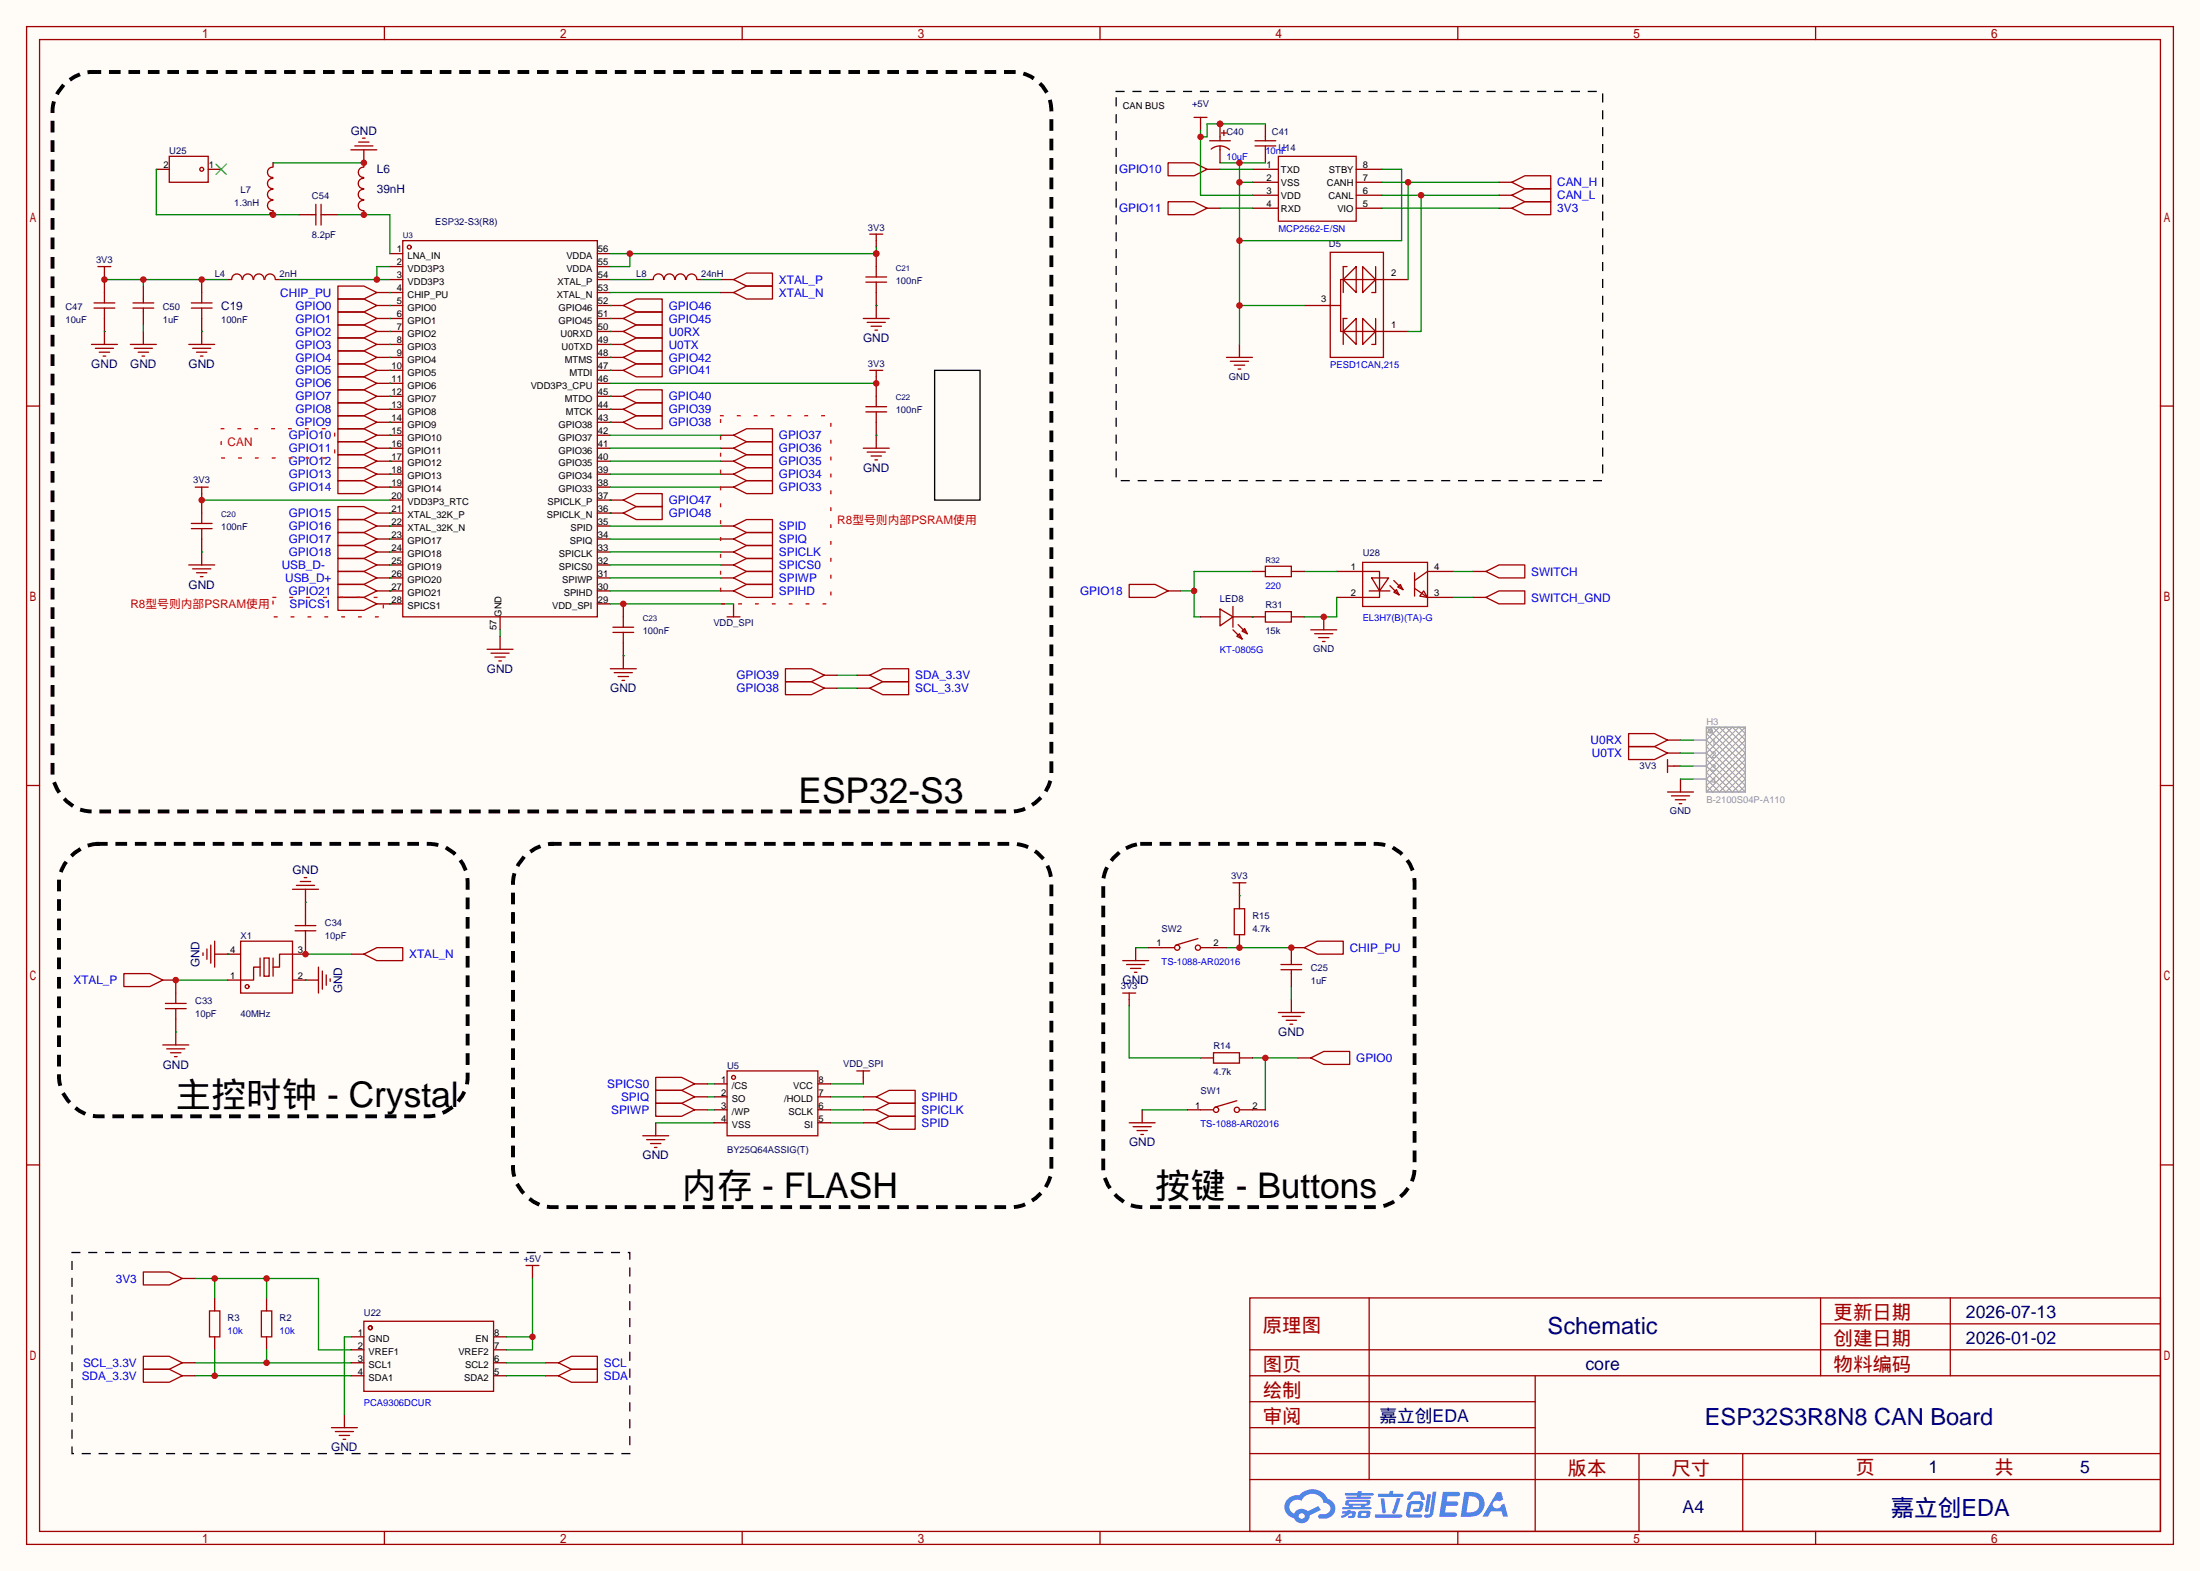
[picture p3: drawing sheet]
<svg xmlns="http://www.w3.org/2000/svg" width="431mm" height="308mm" viewBox="0 0 431 308" stroke-linecap="round" stroke-linejoin="round" font-family="sans-serif">
<path d="M0 0h430.8v307.6h-430.8z" fill="#fffcf7"/>
<g fill="none" stroke="#a10000" stroke-width=".25">
<path d="M5.2 5.2h420.4v297.2h-420.4zM7.7 7.7h415.3v292.1h-415.3zM75.3 5.2v2.5M145.3 5.2v2.5M215.4 5.2v2.5M285.5 5.2v2.5M355.5 5.2v2.5M5.2 79.5h2.5M423 79.5h2.6M5.2 153.8h2.5M423 153.8h2.6M5.2 228.1h2.5"/>
<path d="M423 228.1h2.6M244.7 254.1h178.3v45.7h-178.3zM268.1 254.1v35.6M356.5 254.1v15.3M356.5 259.2h66.5M381.9 254.1v15.3M244.7 274.4h55.9M244.7 269.4h178.3M244.7 279.5h55.9M244.7 264.3h178.3M300.6 269.4v30.4M75.3 299.8v2.6"/>
<path d="M145.3 299.8v2.6M215.4 299.8v2.6M244.7 289.7h178.3M244.7 284.6h178.3M285.5 299.8v2.6M320.9 284.6v15.2M341.2 284.6v15.2M355.5 299.8v2.6"/>
</g>
<g fill="#5487ff">
<path d="M282.5 292.1h2.7a.48 .48 0 0 1 .7 .4 .48 .48 0 0 1-.7 .5h-1.8l-.1 1h1.9a.43 .43 0 0 1 .4 .4 .43 .43 0 0 1-.5 .4h-1.9l-.2 1.3h1.6a.45 .45 0 0 1 .6 .2 .45 .45 0 0 1-.1 .6l-3.3 .1z"/>
<path d="M293.1 292.2h.9l.4 1.4-.8 .4a.82 .82 0 0 0-1.1 .1 .82 .82 0 0 0 .1 1.1 .82 .82 0 0 0 1.1 0l.3-.5 .6-.3 .7 2.5h-1l-.3-1h-2.1l-.6 1h-1z"/>
<path d="M279.5 292.6h.7l-.5 3.2a.36 .36 0 0 1-.4 .3 .36 .36 0 0 1-.3-.4z"/>
<path d="M280.6 292.1h.7l-.7 4.3a1.13 1.13 0 0 1-1.7 .5l.2-.3 .7-.1 .1-.2z"/>
<path d="M276.2 292.4l.7-.4h1a.77 .77 0 0 1 .8 .6l.3 .9-.1 .2h-.6l-.2-.9-.3-.1h-.9l-.7 1-.7-.1v-.1z"/>
<path d="M275.8 294.2l.6-.3h1.7a.66 .66 0 0 1 .6 .9l-.1 .4a.81 .81 0 0 1-1 .8h-.6a.32 .32 0 0 1-.3-.3 .32 .32 0 0 1 .3-.3h.8l.2-.9-1.6 .1-.4 1.9h2.2a.32 .32 0 0 1 .3 .4 .32 .32 0 0 1-.4 .3l-2.2-.1-.5-.3-.1-.5z"/>
<path d="M269.3 296.5h5a.33 .33 0 0 1 .3 .4 .33 .33 0 0 1-.4 .3h-4.8l-.2-.2z"/>
<path d="M273.5 293.3h.8l-.7 2a1.04 1.04 0 0 1-.7 1.1l-.3-.3z"/>
<path d="M270.4 293.4h.6l.3 2.6a.34 .34 0 0 1-.2 .3 .34 .34 0 0 1-.4-.2z"/>
<path d="M269.9 292.5h2.1l.3-.6h.5l-.1 .6h1.8a.32 .32 0 0 1 .3 .3 .32 .32 0 0 1-.3 .3h-4.5l-.2-.1z"/>
<path d="M262.9 295.9h.9l.1-.2 .6-.1-.1 .3h.9a.82 .82 0 0 1-.6 1.3h-.7v-.4l.8-.1v-.3h-.6l-.4 .4-1.1 .4-.2-.4 1-.4h-.7z"/>
<path d="M263.4 292.3h2.4l.1-.3h.7v.3h2.1l.3 .3-.3 .2h-2.2v.2h1.8l.2 .3-.2 .2h-4.6l-.1-.2v-.3h2.1v-.2h-2.2l-.2-.2z"/>
<path d="M286.7 292.1l-.7 4.9h1.7a2.47 2.47 0 0 0 2.9-1.7 2.47 2.47 0 0 0-1.5-3zM287.6 293a1.61 1.61 0 0 1 2.1 1.4 1.61 1.61 0 0 1-1.9 1.7h-.6z"/>
<path d="M263.5 293.9a.55 .55 0 0 0-.1 .7 .55 .55 0 0 0 .7 .2l.1 .3h-1.4v.4h5.5l.3-.2-.3-.2h-1.1l.2-.3a.7 .7 0 0 0 .8-.2 .7 .7 0 0 0 0-.9h-4.2zM264.2 294.1h3.3l.1 .1-.2 .2h-3.2l-.1-.1zM264.9 294.8h1.7l-.2 .3h-1.4z"/>
<path d="M266 296a1.05 1.05 0 0 0 0 1.2 2.91 2.91 0 0 0 2.2-.2 .98 .98 0 0 0 0-1.2h-1.7zM266.6 296.3l.8-.1 .2 .1v.3l-.3 .2h-.8z"/>
<path d="M252.2 293.4a2.23 2.23 0 0 0-.6 2.3 2.23 2.23 0 0 0 1.8 1.6 1.58 1.58 0 0 0 1.8 .9 1.58 1.58 0 0 0 1.2-1.5l2.2-1.1-.4-.7-2.1 1a1.65 1.65 0 0 0-2.7 .5 1.45 1.45 0 0 1-.8-2 1.45 1.45 0 0 1 2-.7l.3 .1a2.3 2.3 0 0 1 2.3-1.3 2.3 2.3 0 0 1 2 1.7 1.12 1.12 0 0 1 1.3 1.1 1.12 1.12 0 0 1-1.1 1.2h-.7a.45 .45 0 0 0-.6 .3 .45 .45 0 0 0 .4 .6 2.21 2.21 0 0 0 2.3-.6 2.21 2.21 0 0 0 .5-2.3 2.13 2.13 0 0 0-1.3-1.1 3.3 3.3 0 0 0-5.6-.6l-1.1 .1zM254.3 296.9a.6 .6 0 0 1 1.2 0 .6 .6 0 0 1-1.2 0z"/>
</g>
<g fill="none" stroke="#870000" stroke-width=".25">
<path d="M73.8 57.3h5.1M73.8 59.8h5.1M76.3 49.7h2.6M76.3 52.2h2.6M76.3 54.7h2.6M117 49.7h2.5M117 52.2h2.5M117 54.7h2.5M117 57.3h2.5M117 59.8h2.5M76.3 62.4h2.6M76.3 64.9h2.6"/>
<path d="M76.3 67.4h2.6M76.3 70h2.6M76.3 72.5h2.6M76.3 75.1h2.6M76.3 77.6h2.6M117 62.4h2.5M117 64.9h2.5M117 67.4h2.5M117 70h2.5M117 72.5h2.5M117 75.1h2.5M117 77.6h2.5"/>
<path d="M76.3 80.1h2.6M76.3 82.7h2.6M76.3 85.2h2.6M76.3 87.8h2.6M76.3 90.3h2.6M76.3 92.8h2.6M76.3 95.4h2.6M76.3 97.9h2.6M117 80.1h2.5M117 82.7h2.5M117 85.2h2.5M117 87.8h2.5"/>
<path d="M117 90.3h2.5M117 92.8h2.5M117 95.4h2.5M117 97.9h2.5M76.3 100.5h2.6M76.3 103h2.6M76.3 105.5h2.6M76.3 108.1h2.6M76.3 110.6h2.6M76.3 113.2h2.6M76.3 115.7h2.6M76.3 118.2h2.6"/>
<path d="M117 100.5h2.5M117 103h2.5M117 105.5h2.5M117 108.1h2.5M117 110.6h2.5M117 113.2h2.5M117 115.7h2.5M117 118.2h2.5M141.1 103h2.5M141.1 105.5h2.5M141.1 108.1h2.5M141.1 110.6h2.5"/>
<path d="M141.1 113.2h2.5M141.1 115.7h2.5M97.9 120.8v2.5M167.8 134.7h2.5M167.8 132.2h2.5M59.8 174.1v2.6M242.7 174.1v1.3M31.9 191.9h2.5M42 186.8h2.6M59.8 191.9h2.6M68.7 186.8h2.5M222.4 185.5v2.6"/>
<path d="M252.9 185.5h2.5M34.4 202.1v2.5M223.6 217.3v2.5M254.1 207.1h2.6M104.3 249v1.3M35.7 266.8h2.5M35.7 269.4h2.5M68.7 261.7h2.5M68.7 264.3h2.5M68.7 266.8h2.5M68.7 269.4h2.5M96.6 261.7h2.6"/>
<path d="M96.6 264.3h2.6M96.6 266.8h2.6M96.6 269.4h2.6M106.8 266.8h2.5M106.8 269.4h2.5"/>
</g>
<g fill="none" stroke="#a10000" stroke-width=".25">
<path d="M66.2 56h5l2.6 1.3-2.6 1.2h-5zM66.2 58.5h5l2.6 1.3-2.6 1.3h-5zM78.9 47.1h38.1v73.7h-38.1zM143.6 110.6l2.6-1.3h5.1v2.6h-5.1zM143.6 105.5l2.6-1.2h5.1v2.5h-5.1zM143.6 113.2l2.6-1.3h5.1v2.5h-5.1zM143.6 103l2.6-1.3h5.1v2.6h-5.1zM143.6 108.1l2.6-1.3h5.1v2.5h-5.1zM143.6 115.7l2.6-1.3h5.1v2.6h-5.1zM170.3 134.7l2.5-1.2h5.1v2.5h-5.1zM170.3 132.2l2.5-1.3h5.1v2.6h-5.1zM57.3 174.1h5.1"/>
<path d="M58 173.4h3.6M58.8 172.6h2M59.6 171.8h.5M241.4 172.8h2.6M242.7 172.8v1.3M24.3 190.6h5l2.6 1.3-2.6 1.3h-5zM39.8 186.6v.5M40.5 185.8v2M41.3 185v3.6M42 184.3v5.1M62.4 189.4v5M63.1 190.1v3.6"/>
<path d="M63.9 190.9v2M64.6 191.6v.6M71.2 186.8l2.6-1.3h5.1v2.6h-5.1zM219.8 188.1h5.1M220.6 188.8h3.6M221.4 189.6h2M222.1 190.4h.5M255.4 185.5l2.5-1.2h5.1v2.5h-5.1zM31.9 204.6h5.1M32.6 205.4h3.6M33.4 206.1h2M34.2 206.9h.5"/>
<path d="M221.1 219.8h5.1M256.7 207.1l2.5-1.2h5.1v2.5h-5.1zM221.9 220.6h3.5M222.6 221.4h2.1M223.4 222.1h.5M71.2 258.7h25.4v13.7h-25.4zM103 247.8h2.5M104.3 247.8v1.2M28.1 265.6h5l2.6 1.2-2.6 1.3h-5zM28.1 268.1h5l2.6 1.3-2.6 1.2h-5zM109.3 269.4l2.6-1.3h5.1v2.5h-5.1zM109.3 266.8l2.6-1.2h5.1v2.5h-5.1z"/>
<circle cx="80.1" cy="48.4" r=".38"/>
<circle cx="72.5" cy="260" r=".38"/>
</g>
<path d="M76.3 57.3h.1M76.3 59.8h.1M34.4 191.9h10.2M59.8 186.8h8.9M240.2 185.5h12.7M104.3 250.3v14h-5.1M99.2 269.4h7.6M99.2 266.8h7.6M99.2 261.7h5.1" fill="none" stroke="#008700" stroke-width=".25"/>
<circle cx="104.3" cy="261.7" r=".63" fill="#c00"/>
<path d="M119.5 57.3h21.6M119.5 115.7h21.6M119.5 113.2h21.6M119.5 110.6h21.6M119.5 105.5h21.6M119.5 103h21.6M119.5 108.1h21.6M119.5 118.2h24.1M97.9 123.3v1.3M38.2 266.8h30.5M52.2 264.3v2.5" fill="none" stroke="#008700" stroke-width=".25"/>
<path d="M141.1 57.3h2.5M143.6 118.2v1.3M97.9 124.6v2.5M35.7 250.3h2.5M42 254.1v2.6M52.2 254.1v2.6M42 261.7v2.6M52.2 261.7v2.6" fill="none" stroke="#870000" stroke-width=".25"/>
<path d="M143.6 57.3l2.6-1.3h5.1v2.5h-5.1zM143.6 119.5v1.3M95.4 127.1h5.1M96.1 127.9h3.6M96.9 128.7h2M97.7 129.4h.5M142.4 120.8h2.5M28.1 249h5l2.6 1.3-2.6 1.3h-5zM41 256.7h2.1v5h-2.1zM51.2 256.7h2v5h-2z" fill="none" stroke="#a10000" stroke-width=".25"/>
<circle cx="52.2" cy="266.8" r=".63" fill="#c00"/>
<path d="M141.1 54.7h2.5" fill="none" stroke="#870000" stroke-width=".25"/>
<path d="M143.6 54.7l2.6-1.2h5.1v2.5h-5.1z" fill="none" stroke="#a10000" stroke-width=".25"/>
<path d="M38.2 250.3h24.2v14h6.3M42 250.3v3.8M52.2 250.3v3.8" fill="none" stroke="#008700" stroke-width=".25"/>
<g fill="#c00">
<circle cx="52.2" cy="250.3" r=".63"/>
<circle cx="42" cy="250.3" r=".63"/>
</g>
<path d="M38.2 269.4h30.5M42 264.3v5.1" fill="none" stroke="#008700" stroke-width=".25"/>
<circle cx="42" cy="269.4" r=".63" fill="#c00"/>
<g fill="none" stroke="#870000" stroke-width=".25">
<path d="M71.2 29.3v2.6M20.4 53.5v1.2M119.5 59.8h2.5M171.6 47.1v1.3M171.6 59.8v2.6M39.5 64.9v2.5M73.8 62.4h2.5M73.8 77.6h2.5M73.8 72.5h2.5M73.8 70h2.5M73.8 64.9h2.5M73.8 67.4h2.5"/>
<path d="M73.8 75.1h2.5M119.5 62.4h2.5M119.5 77.6h2.5M119.5 72.5h2.5M119.5 70h2.5M119.5 64.9h2.5M119.5 67.4h2.5M171.6 73.8v1.3M39.5 96.6v1.3M73.8 82.7h2.5M73.8 80.1h2.5M73.8 85.2h2.5"/>
<path d="M73.8 87.8h2.5M73.8 90.3h2.5M73.8 92.8h2.5M73.8 95.4h2.5M119.5 82.7h2.5M119.5 97.9h2.5M119.5 80.1h2.5M141.1 85.2h2.5M141.1 87.8h2.5M141.1 90.3h2.5M141.1 92.8h2.5M141.1 95.4h2.5"/>
<path d="M171.6 85.2v2.6M39.5 108.1v2.5M73.8 118.2h2.5M73.8 105.5h2.5M73.8 108.1h2.5M73.8 115.7h2.5M73.8 100.5h2.5M73.8 113.2h2.5M73.8 110.6h2.5M73.8 103h2.5M119.5 100.5h2.5M122 128.4v2.5"/>
<path d="M161.4 134.7h2.6M161.4 132.2h2.6M44.6 191.9h2.5M44.6 186.8h2.5M57.3 191.9h2.5M57.3 186.8h2.5M221.1 195.7v1.3M252.9 195.7v2.5M128.4 219.8v2.6M136 212.2h2.6M136 214.8h2.6M136 217.3h2.6"/>
<path d="M169 214.8h2.6M169 217.3h2.6M169 219.8h2.6M169 210.9v1.3M67.4 277v2.5"/>
</g>
<g fill="none" stroke="#a10000" stroke-width=".25">
<path d="M68.7 29.3h5.1M69.5 28.6h3.5M70.2 27.8h2.1M71 27.1h.5M19.2 52.2h2.5M20.4 52.2v1.3M122 59.8l2.6-1.3h5.1v2.6h-5.1zM170.3 45.8h2.5M171.6 45.8v1.3M37 67.4h5M37.7 68.2h3.6M38.5 69h2"/>
<path d="M39.2 69.7h.6M66.2 71.2h5l2.6 1.3-2.6 1.3h-5zM66.2 61.1h5l2.6 1.3-2.6 1.2h-5zM66.2 63.6h5l2.6 1.3-2.6 1.3h-5zM66.2 66.2h5l2.6 1.2-2.6 1.3h-5zM66.2 68.7h5l2.6 1.3-2.6 1.2h-5zM66.2 76.3h5l2.6 1.3-2.6 1.3h-5zM66.2 78.9h5l2.6 1.2-2.6 1.3h-5zM66.2 73.8h5l2.6 1.3-2.6 1.2h-5zM122 62.4l2.6-1.3h5.1v2.5h-5.1zM122 77.6l2.6-1.3h5.1v2.6h-5.1zM122 70l2.6-1.3h5.1v2.5h-5.1z"/>
<path d="M122 72.5l2.6-1.3h5.1v2.6h-5.1zM122 64.9l2.6-1.3h5.1v2.6h-5.1zM122 67.4l2.6-1.2h5.1v2.5h-5.1zM169 62.4h5.1M169.8 63.1h3.6M170.3 72.5h2.5M170.6 63.9h2M171.3 64.6h.5M171.6 72.5v1.3M38.2 95.4h2.6M39.5 95.4v1.2M66.2 81.4h5l2.6 1.3-2.6 1.2h-5z"/>
<path d="M66.2 83.9h5l2.6 1.3-2.6 1.3h-5zM66.2 86.5h5l2.6 1.3-2.6 1.2h-5zM66.2 89h5l2.6 1.3-2.6 1.3h-5zM66.2 91.6h5l2.6 1.2-2.6 1.3h-5zM66.2 94.1h5l2.6 1.3-2.6 1.2h-5zM66.2 99.2h5l2.6 1.3-2.6 1.2h-5zM122 82.7l2.6-1.3h5.1v2.5h-5.1zM122 97.9l2.6-1.3h5.1v2.6h-5.1zM122 80.1l2.6-1.2h5.1v2.5h-5.1zM143.6 95.4l2.6-1.3h5.1v2.5h-5.1zM143.6 92.8l2.6-1.2h5.1v2.5h-5.1zM143.6 90.3l2.6-1.3h5.1v2.6h-5.1z"/>
<path d="M143.6 87.8l2.6-1.3h5.1v2.5h-5.1zM143.6 85.2l2.6-1.3h5.1v2.6h-5.1zM169 87.8h5.1M169.8 88.5h3.6M170.6 89.3h2M171.3 90h.5M37 110.6h5M37.7 111.4h3.6M38.5 112.1h2M39.2 112.9h.6M66.2 117h5l2.6 1.2-2.6 1.3h-5zM66.2 104.3h5l2.6 1.2-2.6 1.3h-5z"/>
<path d="M66.2 106.8h5l2.6 1.3-2.6 1.2h-5zM66.2 114.4h5l2.6 1.3-2.6 1.3h-5zM66.2 111.9h5l2.6 1.3-2.6 1.2h-5zM66.2 109.3h5l2.6 1.3-2.6 1.3h-5zM66.2 101.7h5l2.6 1.3-2.6 1.3h-5zM122 100.5l2.6-1.3h5.1v2.5h-5.1zM119.5 130.9h5.1M120.3 131.7h3.5M121 132.5h2.1M121.8 133.2h.5M153.8 133.5h5.1l2.5 1.2-2.5 1.3h-5.1zM153.8 130.9h5.1l2.5 1.3-2.5 1.3h-5.1z"/>
<path d="M47.1 184.3h10.2v10.1h-10.2zM50.9 189.4h-1.2v2.5h-2.6M50.9 187.6v3.5M51.7 187.6h1v3.5h-1zM53.5 187.6v3.5M57.3 186.8h-2.6v2.6h-1.2M219.8 194.4h2.6M221.1 194.4v1.3M250.3 198.2h5.1M251.1 199h3.5M251.8 199.8h2.1M128.4 210.9h5.1l2.5 1.3-2.5 1.3h-5.1z"/>
<path d="M128.4 213.5h5.1l2.5 1.3-2.5 1.2h-5.1zM128.4 216h5.1l2.5 1.3-2.5 1.3h-5.1zM167.8 209.7h2.5M169 209.7v1.2M171.6 214.8l2.5-1.3h5.1v2.5h-5.1zM171.6 217.3l2.5-1.3h5.1v2.6h-5.1zM171.6 219.8l2.5-1.2h5.1v2.5h-5.1zM252.6 200.5h.5M125.9 222.4h5M126.6 223.1h3.6M127.4 223.9h2M128.1 224.7h.6"/>
<path d="M64.9 279.5h5.1M65.7 280.3h3.5M66.4 281.1h2.1M67.2 281.8h.5"/>
<circle cx="48.4" cy="193.2" r=".38"/>
</g>
<g fill="none" stroke="#008700" stroke-width=".25">
<path d="M53.5 31.9h17.7M119.5 59.8h.1M76.3 72.5h.1M76.3 77.6h.1M76.3 64.9h.1M76.3 62.4h.1M76.3 67.4h.1M76.3 70h.1M76.3 75.1h.1M119.5 72.5h.1M119.5 70h.1M119.5 62.4h.1"/>
<path d="M119.5 77.6h.1M119.5 64.9h.1M119.5 67.4h.1M119.5 75.1h52.1M39.5 97.9h36.8M76.3 80.1h.1M76.3 82.7h.1M76.3 85.2h.1M76.3 87.8h.1M76.3 90.3h.1M76.3 92.8h.1M76.3 95.4h.1"/>
<path d="M119.5 82.7h.1M119.5 80.1h.1M119.5 97.9h.1M119.5 95.4h21.6M119.5 92.8h21.6M119.5 90.3h21.6M119.5 87.8h21.6M119.5 85.2h21.6M76.3 118.2h.1M76.3 105.5h.1M76.3 108.1h.1M76.3 115.7h.1"/>
<path d="M76.3 113.2h.1M76.3 110.6h.1M76.3 100.5h.1M76.3 103h.1M119.5 100.5h.1M44.6 186.8h.1M59.8 191.9h.1M128.4 219.8h11.4M162.7 219.8h6.3M162.7 214.8h6.3M162.7 217.3h6.3M162.7 212.2h6.3"/>
<path d="M245.2 207.1h8.9M247.8 207.1v10.2M68.7 261.7h-1.3v15.3"/>
</g>
<path d="M14.1 245.2h109.2v39.4h-109.2z" fill="none" stroke="#000" stroke-width=".25" stroke-dasharray="1.5 1.8"/>
<path d="M19.2 165.2h64.7a7.6 7.6 0 0 1 7.7 7.6v38.1a8.2 8.2 0 0 1-7.7 7.7h-64.7a8.2 8.2 0 0 1-7.6-7.7v-38.1a8.2 8.2 0 0 1 7.6-7.6M108.1 165.2h90.1a7.6 7.6 0 0 1 7.7 7.6v55.9a8.2 8.2 0 0 1-7.7 7.6h-90.1a8.2 8.2 0 0 1-7.6-7.6v-55.9a8.2 8.2 0 0 1 7.6-7.6M223.6 165.2h45.8a7.6 7.6 0 0 1 7.6 7.6v55.9a8.2 8.2 0 0 1-7.6 7.6h-45.8a8.2 8.2 0 0 1-7.6-7.6v-55.9a8.2 8.2 0 0 1 7.6-7.6" fill="none" stroke="#000" stroke-width=".76" stroke-dasharray="1.5 2.3"/>
<path d="M43.3 83.9h22.2v5.8h-22.2zM141.1 81.4h21.6v36.8h-21.6zM53.5 117h21.6v3.8h-21.6z" fill="none" stroke="#f00" stroke-width=".25" stroke-dasharray=".5 2.8"/>
<circle cx="247.8" cy="207.1" r=".63" fill="#c00"/>
<path d="M123.3 49.7v2.5h-3.8M171.6 48.4v1.3h-52.1M222.4 185.5h2.5M252.9 193.2v2.5M138.6 217.3h1.2M138.6 214.8h1.2M138.6 212.2h1.2M223.6 217.3h8.9" fill="none" stroke="#008700" stroke-width=".25"/>
<g fill="none" stroke="#a10000" stroke-width=".25">
<path d="M142.4 209.7h17.7v12.7h-17.7z"/>
<circle cx="143.6" cy="210.9" r=".38"/>
</g>
<path d="M139.8 212.2h2.6M139.8 214.8h2.6M139.8 217.3h2.6M139.8 219.8h2.6M160.1 212.2h2.6M160.1 214.8h2.6M160.1 217.3h2.6M160.1 219.8h2.6" fill="none" stroke="#870000" stroke-width=".25"/>
<g fill="#c00">
<circle cx="171.6" cy="49.7" r=".63"/>
<circle cx="123.3" cy="49.7" r=".63"/>
</g>
<path d="M37.5 59.3h4M39.5 57.3v2M37.5 60.3h4M39.5 60.3v2.1M37.5 103.5h4M37.5 102.5h4M39.5 100.5v2" fill="none" stroke="#a10000" stroke-width=".25"/>
<path d="M39.5 54.7v2.6M39.5 62.4v2.5M39.5 97.9v2.6M39.5 105.5v2.6" fill="none" stroke="#870000" stroke-width=".25"/>
<path d="M39.5 64.9h.1" fill="none" stroke="#008700" stroke-width=".25"/>
<circle cx="39.5" cy="97.9" r=".63" fill="#c00"/>
<path d="M169.5 55.2h4.1M169.5 54.2h4.1M171.6 52.2v2M39.5 103.5v2" fill="none" stroke="#a10000" stroke-width=".25"/>
<path d="M39.5 108.1h.1" fill="none" stroke="#008700" stroke-width=".25"/>
<path d="M171.6 49.7v2.5M171.6 57.3v2.5" fill="none" stroke="#870000" stroke-width=".25"/>
<circle cx="171.6" cy="49.7" r=".63" fill="#c00"/>
<path d="M171.6 55.2v2.1M169.5 79.6h4.1M171.6 77.6v2M169.5 80.6h4.1" fill="none" stroke="#a10000" stroke-width=".25"/>
<path d="M171.6 59.8h.1" fill="none" stroke="#008700" stroke-width=".25"/>
<path d="M171.6 75.1v2.5M171.6 82.7v2.5" fill="none" stroke="#870000" stroke-width=".25"/>
<circle cx="171.6" cy="75.1" r=".63" fill="#c00"/>
<path d="M171.6 80.6v2.1M120 123.8h4.1M120 122.8h4.1M122 120.8v2" fill="none" stroke="#a10000" stroke-width=".25"/>
<path d="M171.6 85.2h.1" fill="none" stroke="#008700" stroke-width=".25"/>
<path d="M122 118.2v2.6M122 125.9v2.5" fill="none" stroke="#870000" stroke-width=".25"/>
<circle cx="122" cy="118.2" r=".63" fill="#c00"/>
<path d="M122 123.8v2.1M241.7 177.9h2v5.1h-2zM237.6 206.1h5.1v2.1h-5.1z" fill="none" stroke="#a10000" stroke-width=".25"/>
<path d="M122 128.4h.1M221.1 197v10.1h14" fill="none" stroke="#008700" stroke-width=".25"/>
<path d="M242.7 175.4v2.5M242.7 183v2.5M235.1 207.1h2.5M242.7 207.1h2.5" fill="none" stroke="#870000" stroke-width=".25"/>
<circle cx="242.7" cy="185.5" r=".63" fill="#c00"/>
<path d="M242.7 175.4h.1" fill="none" stroke="#008700" stroke-width=".25"/>
<path d="M252.9 185.5v2.6M252.9 190.6v2.6" fill="none" stroke="#870000" stroke-width=".25"/>
<circle cx="252.9" cy="185.5" r=".63" fill="#c00"/>
<path d="M250.8 189.9h4.1M250.8 188.8h4.1M252.9 188.1v.7M252.9 189.9v.7" fill="none" stroke="#a10000" stroke-width=".25"/>
<path d="M34.4 191.9v2.5M34.4 199.5v2.6" fill="none" stroke="#870000" stroke-width=".25"/>
<circle cx="34.4" cy="191.9" r=".63" fill="#c00"/>
<path d="M32.4 197.5h4M32.4 196.5h4M34.4 194.4v2.1M34.4 197.5v2" fill="none" stroke="#a10000" stroke-width=".25"/>
<path d="M34.4 202.1h.1" fill="none" stroke="#008700" stroke-width=".25"/>
<path d="M59.8 184.3v2.5" fill="none" stroke="#870000" stroke-width=".25"/>
<circle cx="59.8" cy="186.8" r=".63" fill="#c00"/>
<path d="M30.6 33.1h2.5M40.8 33.1h2.5M20.4 54.7v2.6M44.6 54.7h.7M54 54.7h.7M20.4 62.4v5M59.8 176.7v2.5" fill="none" stroke="#870000" stroke-width=".25"/>
<g fill="none" stroke="#a10000" stroke-width=".25">
<path d="M33.1 30.6h7.7v5.1h-7.7zM18.4 59.3h4.1M20.4 57.3v2M45.4 54.7a1.01 1.01 0 0 1 1-1.1 1.01 1.01 0 0 1 1 1.1M47.5 54.7a1.01 1.01 0 0 1 1-1.1 1.01 1.01 0 0 1 1 1.1M49.7 54.7a1.01 1.01 0 0 1 1-1.1 1.01 1.01 0 0 1 1 1.1M51.9 54.7a1.01 1.01 0 0 1 1-1.1 1.01 1.01 0 0 1 1 1.1M17.9 67.4h5.1M18.4 60.3h4.1M18.7 68.2h3.5M19.4 69h2.1M20.2 69.7h.5"/>
<path d="M20.4 60.3v2.1M59.8 179.2v2M57.8 182.2h4M57.8 181.2h4M59.8 182.2v2.1"/>
<circle cx="39.5" cy="33.1" r=".38"/>
</g>
<path d="M20.4 54.7h24.2M28.1 54.7v1.3M20.4 64.9h.1M59.8 176.7h.1" fill="none" stroke="#008700" stroke-width=".25"/>
<path d="M42.3 32.1l2 2.1M44.3 32.1l-2 2.1" fill="none" stroke="#3c3" stroke-width=".25"/>
<g fill="#c00">
<circle cx="28.1" cy="54.7" r=".63"/>
<circle cx="20.4" cy="54.7" r=".63"/>
<circle cx="39.5" cy="54.7" r=".63"/>
</g>
<path d="M28.1 56v2.5M28.1 61.1v2.5M28.1 64.9v2.5" fill="none" stroke="#870000" stroke-width=".25"/>
<path d="M26 59.3h4.1M28.1 58.5v.8M25.5 67.4h5.1M26 60.3h4.1M26.3 68.2h3.5M27.1 69h2M27.8 69.7h.5M28.1 60.3v.8" fill="none" stroke="#a10000" stroke-width=".25"/>
<path d="M54.7 54.7h21.6M76.3 52.2h-2.5v2.5M28.1 63.6v1.3" fill="none" stroke="#008700" stroke-width=".25"/>
<circle cx="73.8" cy="54.7" r=".63" fill="#c00"/>
<path d="M17.9 14.1h180.3a7.6 7.6 0 0 1 7.7 7.6v129.6a8.2 8.2 0 0 1-7.7 7.6h-180.3a8.2 8.2 0 0 1-7.6-7.6v-129.6a8.2 8.2 0 0 1 7.6-7.6" fill="none" stroke="#000" stroke-width=".76" stroke-dasharray="1.5 2.3"/>
<path d="M71.2 31.9v.7" fill="none" stroke="#870000" stroke-width=".25"/>
<circle cx="71.2" cy="31.9" r=".63" fill="#c00"/>
<path d="M58.5 42h2.6M63.6 42h2.6M71.2 41.3v.7" fill="none" stroke="#870000" stroke-width=".25"/>
<path d="M71.2 37.1a1.01 1.01 0 0 0-1.1 1 1.01 1.01 0 0 0 1.1 1M71.2 34.9a1.01 1.01 0 0 0-1.1 1 1.01 1.01 0 0 0 1.1 1M71.2 32.7a1.01 1.01 0 0 0-1 1 1.01 1.01 0 0 0 1 1M71.2 39.2a1.01 1.01 0 0 0-1.1 1 1.01 1.01 0 0 0 1.1 1M61.1 42h.7M61.8 40v4.1M62.9 40v4.1M62.9 42h.7" fill="none" stroke="#a10000" stroke-width=".25"/>
<path d="M66.2 42h10.1v7.7" fill="none" stroke="#008700" stroke-width=".25"/>
<circle cx="71.2" cy="42" r=".63" fill="#c00"/>
<path d="M30.6 33.1v8.9h27.9" fill="none" stroke="#008700" stroke-width=".25"/>
<path d="M53.5 31.9v.7M53.5 41.3v.7" fill="none" stroke="#870000" stroke-width=".25"/>
<circle cx="53.5" cy="42" r=".63" fill="#c00"/>
<g fill="none" stroke="#a10000" stroke-width=".25">
<path d="M53.5 37.1a1.01 1.01 0 0 0-1.1 1 1.01 1.01 0 0 0 1.1 1M53.5 34.9a1.01 1.01 0 0 0-1.1 1 1.01 1.01 0 0 0 1.1 1M53.5 39.2a1.01 1.01 0 0 0-1.1 1 1.01 1.01 0 0 0 1.1 1M53.5 32.7a1.01 1.01 0 0 0-1.1 1 1.01 1.01 0 0 0 1.1 1M228.7 31.9h5.1l2.5 1.2-2.5 1.3h-5.1zM228.7 39.5h5.1l2.5 1.3-2.5 1.2h-5.1zM233.8 23h2.5M235.1 23v1.3M250.3 30.6h15.3v12.7h-15.3zM296 35.7l2.6-1.3h5.1v2.6h-5.1zM296 38.2l2.6-1.2h5.1v2.5h-5.1zM127.9 54.7a1.01 1.01 0 0 1 1-1.1 1.01 1.01 0 0 1 1 1.1"/>
<path d="M130.1 54.7a1.01 1.01 0 0 1 1-1.1 1.01 1.01 0 0 1 1 1.1M132.2 54.7a1.01 1.01 0 0 1 1-1.1 1.01 1.01 0 0 1 1 1.1M134.4 54.7a1.01 1.01 0 0 1 1-1.1 1.01 1.01 0 0 1 1 1.1M260.2 59.8h2.3M260.5 49.4h10.4v20.6h-10.4zM263 54.7l2.6-2.5v5.1zM263.8 52.2h-.8v5.1M266.8 52.2l2.6 2.5-2.6 2.6zM269.4 52.2v5.1h-.8M270.6 54.7h-8.1v10.2h8.1M296 40.8l2.6-1.3h5.1v2.5h-5.1zM240.2 70h5"/>
<path d="M240.9 70.7h3.6M241.7 71.5h2M242.4 72.3h.6M263 64.9l2.6-2.5v5zM263.8 62.4h-.8v5M266.8 62.4l2.6 2.5-2.6 2.5zM269.4 62.4v5h-.8"/>
<circle cx="53" cy="41.8" r=".13"/>
</g>
<g fill="none" stroke="#870000" stroke-width=".25">
<path d="M235.1 24.3v1.2M236.3 33.1h2.6M245.2 33.1h5.1M245.2 35.7h5.1M245.2 38.2h5.1M265.6 33.1h5M265.6 35.7h5M265.6 38.2h5M293.5 35.7h2.5M293.5 38.2h2.5M127.1 54.7h.8M136.5 54.7h.8"/>
<path d="M236.3 40.8h2.6M245.2 40.8h5.1M255.4 59.8h5.1M265.6 40.8h5M270.6 54.7h5.1M293.5 40.8h2.5M242.7 67.4v2.6M270.6 64.9h5.1"/>
</g>
<path d="M238.9 33.1h6.3M270.6 35.7h22.9M275.7 35.7v19M119.5 54.7h7.6M137.3 54.7h3.8M238.9 40.8h6.3" fill="none" stroke="#008700" stroke-width=".25"/>
<path d="M218.6 17.9h95.2v76.2h-95.2z" fill="none" stroke="#000" stroke-width=".25" stroke-dasharray="1.5 1.8"/>
<circle cx="275.7" cy="35.7" r=".63" fill="#c00"/>
<path d="M270.6 38.2h22.9M278.3 38.2v26.7h-2.6" fill="none" stroke="#008700" stroke-width=".25"/>
<circle cx="278.3" cy="38.2" r=".63" fill="#c00"/>
<path d="M238.9 31.9h8.9M242.7 31.9v35.5M242.7 35.7h2.5M270.6 33.1h3.8v14h-31.7M242.7 59.8h12.7M270.6 40.8h22.9" fill="none" stroke="#008700" stroke-width=".25"/>
<path d="M247.8 24.3v2.5M247.8 29.3v2.6" fill="none" stroke="#870000" stroke-width=".25"/>
<path d="M245.7 28.6h4.1M245.7 27.6h4.1M247.8 26.8v.8M247.8 28.6v.7" fill="none" stroke="#a10000" stroke-width=".25"/>
<g fill="#c00">
<circle cx="242.7" cy="31.9" r=".63"/>
<circle cx="242.7" cy="35.7" r=".63"/>
<circle cx="242.7" cy="47.1" r=".63"/>
<circle cx="242.7" cy="59.8" r=".63"/>
</g>
<path d="M235.1 25.5v12.7h10.1M247.8 24.3h-11.5v2.5h-1.2" fill="none" stroke="#008700" stroke-width=".25"/>
<g fill="#c00">
<circle cx="235.1" cy="26.8" r=".63"/>
<circle cx="238.9" cy="24.3" r=".63"/>
</g>
<path d="M238.9 24.3v2.5" fill="none" stroke="#870000" stroke-width=".25"/>
<circle cx="238.9" cy="24.3" r=".63" fill="#c00"/>
<path d="M238.9 29.3v2.6M261.7 111.9h5.1M261.7 117h5.1M279.5 111.9h5.1M279.5 117h5.1M288.4 111.9h2.6M288.4 117h2.6M245.2 120.8h2.6M252.9 120.8h2.5M259.2 120.8v2.5" fill="none" stroke="#870000" stroke-width=".25"/>
<g fill="none" stroke="#a10000" stroke-width=".25">
<path d="M236.9 27.6h4M237.2 29.2a2.74 2.74 0 0 1 3.5 .1M238.9 26.8v.8M238.9 28.6v.7M239.1 26h1.1M239.6 25.5v1M247.8 119.8h5.1v2h-5.1zM266.8 110.1h12.7v8.6h-12.7zM266.8 111.9h3.3v5.1h-3.3M268.1 115.7h4.1M268.6 113.2h3.3l-1.8 2.5zM272.2 114.7l1.7 1.8"/>
<path d="M272.9 113.7l1.8 1.7M273.4 115.4l.5 1.1-1-.5zM274.2 114.4l.5 1-1-.5zM277 115.2l2.5 1.8M277 112.1v4.6M278.8 115.7l.7 1.3-1.5-.3zM279.5 111.9l-2.5 1.8M291 117l2.5-1.3h5.1v2.5h-5.1zM291 111.9l2.5-1.3h5.1v2.6h-5.1zM256.7 123.3h5M257.4 124.1h3.6M258.2 124.8h2"/>
<path d="M259 125.6h.5"/>
</g>
<path d="M261.7 117v3.8h-6.3M284.6 117h3.8M284.6 111.9h3.8" fill="none" stroke="#008700" stroke-width=".25"/>
<circle cx="259.2" cy="120.8" r=".63" fill="#c00"/>
<path d="M228.7 115.7h2.6" fill="none" stroke="#870000" stroke-width=".25"/>
<path d="M221.1 114.4h5.1l2.5 1.3-2.5 1.3h-5.1z" fill="none" stroke="#a10000" stroke-width=".25"/>
<path d="M231.3 115.7h2.5M245.2 111.9h-11.4v8.9h1.3" fill="none" stroke="#008700" stroke-width=".25"/>
<circle cx="233.8" cy="115.7" r=".63" fill="#c00"/>
<path d="M255.4 111.9h6.3M164 134.7h3.8M164 132.2h3.8M245.2 120.8h.1M329.1 150h2.5M329.1 152.5h2.5M329.1 144.9h2.5M329.1 147.4h2.5" fill="none" stroke="#008700" stroke-width=".25"/>
<path d="M245.2 111.9h2.6M252.9 111.9h2.5M235.1 120.8h3.8M241.4 120.8h3.8M326.5 144.9h2.6M326.5 147.4h2.6M327.8 150h1.3M329.1 152.5v2.6M224.9 185.5h2.6M237.6 185.5h2.6M232.5 217.3h2.6M245.2 217.3h2.6" fill="none" stroke="#870000" stroke-width=".25"/>
<g fill="none" stroke="#a10000" stroke-width=".25">
<path d="M238.9 119.3l2.5 1.5-2.5 1.8zM241.4 118.7v4.1M247.8 110.9h5.1v2h-5.1zM241.4 123.3l1.8 1.8M242.2 124.6l.5-.5 .5 1zM242.4 122.3l1.8 1.8M243.2 123.6l.5-.5 .5 1zM318.9 143.6h5.1l2.5 1.3-2.5 1.3h-5.1zM318.9 146.2h5.1l2.5 1.2-2.5 1.3h-5.1zM326.5 148.7v2.6M326.5 150h1.3M326.5 155.1h5.1"/>
<path d="M327.3 155.8h3.5M328 156.6h2.1M328.8 157.4h.5M227.5 185.5h2.5M234.6 183.8l-4.3 1.2M235.1 185.5h2.5M235.1 217.3h2.5M242.2 215.5l-4.3 1.3M242.7 217.3h2.5"/>
<circle cx="230.5" cy="185.5" r=".51"/>
<circle cx="234.6" cy="185.5" r=".51"/>
<circle cx="238.1" cy="217.3" r=".51"/>
<circle cx="242.2" cy="217.3" r=".51"/>
</g>
<path d="M334.1 143.6l1.3-1.2 6.4 6.3-6.4 6.4-1.3-1.3 7.7-7.6-3.9-3.8-3.8 3.8 7.7 7.6-1.3 1.3-6.4-6.4 6.4-6.3 1.3 1.2-7.7 7.7 3.8 3.8 3.9-3.8zM334.1 142.4l7.7 7.6-5.1 5.1-2.6-2.6 7.7-7.6-2.6-2.5-5.1 5 7.7 7.7M335.1 142.8l.1 .2M335.2 143.3l-.1 .2M341.8 142.4l-7.7 7.6 5.1 5.1 2.6-2.6-7.7-7.6 2.6-2.5 5.1 5-7.7 7.7" fill="none" stroke="#999" stroke-width=".2"/>
<g fill="none" stroke="#999" stroke-width=".25">
<path d="M331.6 144.9h2.5M331.6 147.4h2.5M331.6 150h2.5M331.6 152.5h2.5M334.1 142.4h7.7v12.7h-7.7z"/>
<circle cx="334.9" cy="143.1" r=".38"/>
</g>
<path d="M183 72.5h8.9v25.4h-8.9z" fill="none" stroke="#000" stroke-width=".25"/>
<g font-size="6.9">
<text x="156.3" y="157.1">ESP32-S3</text>
<text x="34.4" y="216.8">主控时钟 - Crystal</text>
<text x="133.5" y="234.6">内存 - FLASH</text>
<text x="226.2" y="234.6">按键 - Buttons</text>
</g>
<g font-size="4.6" fill="#000080">
<text x="303" y="261.3">Schematic</text>
<text x="333.8" y="279.1">ESP32S3R8N8 CAN Board</text>
<text x="370.2" y="296.8">嘉立创EDA</text>
</g>
<g font-size="3.8" fill="#a00000">
<text x="247.3" y="260.9">原理图</text>
<text x="359" y="263.4">创建日期</text>
<text x="359" y="258.3">更新日期</text>
<text x="247.3" y="268.5">图页</text>
<text x="359" y="268.5">物料编码</text>
<text x="247.3" y="273.6">绘制</text>
<text x="247.3" y="278.6">审阅</text>
<text x="307" y="288.8">版本</text>
<text x="327.3" y="288.8">尺寸</text>
<text x="363.3" y="288.5">页</text>
<text x="390.5" y="288.5">共</text>
</g>
<g font-size="3.5" fill="#000080">
<text x="384.9" y="258.1">2026-07-13</text>
<text x="384.9" y="263.2">2026-01-02</text>
<text x="310.4" y="268.3">core</text>
<text x="270.1" y="278.4">嘉立创EDA</text>
<text x="377.6" y="288.3">1</text>
<text x="407.3" y="288.3">5</text>
<text x="329.5" y="296.2">A4</text>
</g>
<g font-size="2.3" fill="#000080">
<text x="68.7" y="26.3">GND</text>
<text x="73.8" y="34">L6</text>
<text x="73.8" y="37.8">39nH</text>
<text x="43.3" y="60.6">C19</text>
<text x="169" y="67">GND</text>
<text x="17.9" y="72.1">GND</text>
<text x="25.5" y="72.1">GND</text>
<text x="36.9" y="72.1">GND</text>
<text x="169" y="92.4">GND</text>
<text x="36.9" y="115.2">GND</text>
<text x="95.4" y="131.7">GND</text>
<text x="119.5" y="135.6">GND</text>
<text x="57.3" y="171.1">GND</text>
<text x="39" y="189.4" transform="rotate(-90 39 189.4)">GND</text>
<text x="67" y="194.5" transform="rotate(-90 67 194.5)">GND</text>
<text x="219.8" y="192.7">GND</text>
<text x="250.3" y="202.9">GND</text>
<text x="31.9" y="209.2">GND</text>
<text x="125.8" y="227">GND</text>
<text x="221.1" y="224.5">GND</text>
<text x="64.9" y="284.1">GND</text>
</g>
<g font-size="2.3" fill="#00f">
<text x="219.1" y="34">GPIO10</text>
<text x="219.1" y="41.6">GPIO11</text>
<text x="304.9" y="41.6">3V3</text>
<text x="304.9" y="36.5">CAN_H</text>
<text x="304.9" y="39">CAN_L</text>
<text x="54.9" y="58.1">CHIP_PU</text>
<text x="152.5" y="58.1">XTAL_N</text>
<text x="152.5" y="55.5">XTAL_P</text>
<text x="57.8" y="60.6">GPIO0</text>
<text x="57.8" y="63.2">GPIO1</text>
<text x="57.8" y="65.7">GPIO2</text>
<text x="130.9" y="63.2">GPIO45</text>
<text x="130.9" y="60.6">GPIO46</text>
<text x="130.9" y="65.7">U0RX</text>
<text x="57.8" y="68.2">GPIO3</text>
<text x="57.8" y="70.8">GPIO4</text>
<text x="130.9" y="70.8">GPIO42</text>
<text x="130.9" y="68.2">U0TX</text>
<text x="57.8" y="73.3">GPIO5</text>
<text x="57.8" y="75.9">GPIO6</text>
<text x="130.9" y="73.3">GPIO41</text>
<text x="57.8" y="78.4">GPIO7</text>
<text x="57.8" y="80.9">GPIO8</text>
<text x="57.8" y="83.5">GPIO9</text>
<text x="130.9" y="83.5">GPIO38</text>
<text x="130.9" y="78.4">GPIO40</text>
<text x="130.9" y="80.9">GPIO39</text>
<text x="56.6" y="86">GPIO10</text>
<text x="56.6" y="88.6">GPIO11</text>
<text x="152.5" y="88.6">GPIO36</text>
<text x="152.5" y="86">GPIO37</text>
<text x="56.6" y="91.1">GPIO12</text>
<text x="56.6" y="93.6">GPIO13</text>
<text x="152.5" y="93.6">GPIO34</text>
<text x="152.5" y="91.1">GPIO35</text>
<text x="56.6" y="96.2">GPIO14</text>
<text x="56.6" y="101.3">GPIO15</text>
<text x="130.9" y="101.3">GPIO48</text>
<text x="130.9" y="98.7">GPIO47</text>
<text x="152.5" y="96.2">GPIO33</text>
<text x="56.6" y="106.3">GPIO17</text>
<text x="56.6" y="103.8">GPIO16</text>
<text x="152.5" y="106.3">SPIQ</text>
<text x="152.5" y="103.8">SPID</text>
<text x="55.2" y="111.4">USB_D-</text>
<text x="55.8" y="114">USB_D+</text>
<text x="56.6" y="108.9">GPIO18</text>
<text x="152.5" y="111.4">SPICS0</text>
<text x="152.5" y="114">SPIWP</text>
<text x="152.5" y="108.9">SPICLK</text>
<text x="299.8" y="112.7">SWITCH</text>
<text x="56.6" y="116.5">GPIO21</text>
<text x="56.7" y="119">SPICS1</text>
<text x="152.5" y="116.5">SPIHD</text>
<text x="211.5" y="116.5">GPIO18</text>
<text x="299.8" y="117.8">SWITCH_GND</text>
<text x="144.2" y="135.6">GPIO38</text>
<text x="144.2" y="133">GPIO39</text>
<text x="179.2" y="135.6">SCL_3.3V</text>
<text x="179.2" y="133">SDA_3.3V</text>
<text x="311.5" y="145.7">U0RX</text>
<text x="311.7" y="148.3">U0TX</text>
<text x="80.1" y="187.6">XTAL_N</text>
<text x="264.3" y="186.4">CHIP_PU</text>
<text x="14.4" y="192.7">XTAL_P</text>
<text x="265.6" y="207.9">GPIO0</text>
<text x="118.9" y="213">SPICS0</text>
<text x="121.6" y="215.6">SPIQ</text>
<text x="180.5" y="215.6">SPIHD</text>
<text x="119.7" y="218.1">SPIWP</text>
<text x="180.5" y="218.1">SPICLK</text>
<text x="180.5" y="220.6">SPID</text>
<text x="22.7" y="251.1">3V3</text>
<text x="16.3" y="267.6">SCL_3.3V</text>
<text x="118.2" y="267.6">SCL</text>
<text x="16" y="270.2">SDA_3.3V</text>
<text x="118.2" y="270.2">SDA</text>
</g>
<g font-size="2.3" fill="#f00">
<text x="44.6" y="87.3">CAN</text>
<text x="164" y="102.5">R8型号则内部PSRAM使用</text>
<text x="25.5" y="119">R8型号则内部PSRAM使用</text>
</g>
<g font-size="1.8">
<text x="219.8" y="21.3">CAN BUS</text>
<text x="32" y="32.9">2</text>
<text x="40.9" y="32.9">1</text>
<text x="248" y="32.9">1</text>
<text x="248" y="35.5">2</text>
<text x="250.8" y="33.9">TXD</text>
<text x="260.2" y="33.9">STBY</text>
<text x="266.8" y="35.5">7</text>
<text x="266.8" y="32.9">8</text>
<text x="248" y="38">3</text>
<text x="248" y="40.5">4</text>
<text x="250.8" y="36.5">VSS</text>
<text x="250.8" y="39">VDD</text>
<text x="250.8" y="41.6">RXD</text>
<text x="259.8" y="36.5">CANH</text>
<text x="260.1" y="39">CANL</text>
<text x="261.9" y="41.6">VIO</text>
<text x="266.8" y="40.5">5</text>
<text x="266.8" y="38">6</text>
<text x="77.7" y="52">2</text>
<text x="77.7" y="49.4">1</text>
<text x="79.8" y="53.2">VDD3P3</text>
<text x="79.8" y="50.7">LNA_IN</text>
<text x="110.9" y="50.7">VDDA</text>
<text x="110.9" y="53.2">VDDA</text>
<text x="117.1" y="49.4">56</text>
<text x="117.1" y="52">55</text>
<text x="77.7" y="59.6">5</text>
<text x="77.7" y="57">4</text>
<text x="77.7" y="54.5">3</text>
<text x="79.8" y="58.3">CHIP_PU</text>
<text x="79.8" y="55.8">VDD3P3</text>
<text x="109" y="58.3">XTAL_N</text>
<text x="109.1" y="55.8">XTAL_P</text>
<text x="117.1" y="54.5">54</text>
<text x="117.1" y="57">53</text>
<text x="117.1" y="59.6">52</text>
<text x="258.7" y="59.1">3</text>
<text x="272.4" y="54">2</text>
<text x="77.7" y="64.7">7</text>
<text x="77.7" y="62.1">6</text>
<text x="79.8" y="65.9">GPIO2</text>
<text x="79.8" y="63.4">GPIO1</text>
<text x="79.8" y="60.9">GPIO0</text>
<text x="109.4" y="60.9">GPIO46</text>
<text x="109.4" y="63.4">GPIO45</text>
<text x="109.8" y="65.9">U0RXD</text>
<text x="117.1" y="62.1">51</text>
<text x="117.1" y="64.7">50</text>
<text x="272.4" y="64.2">1</text>
<text x="77.7" y="69.7">9</text>
<text x="77.7" y="67.2">8</text>
<text x="79.8" y="71">GPIO4</text>
<text x="79.8" y="68.5">GPIO3</text>
<text x="110" y="68.5">U0TXD</text>
<text x="110.6" y="71">MTMS</text>
<text x="117.1" y="67.2">49</text>
<text x="117.1" y="69.7">48</text>
<text x="76.7" y="77.4">12</text>
<text x="76.7" y="74.8">11</text>
<text x="76.7" y="72.3">10</text>
<text x="79.8" y="76.1">GPIO6</text>
<text x="79.8" y="73.6">GPIO5</text>
<text x="103.9" y="76.1">VDD3P3_CPU</text>
<text x="111.5" y="73.6">MTDI</text>
<text x="117.1" y="72.3">47</text>
<text x="117.1" y="74.8">46</text>
<text x="117.1" y="77.4">45</text>
<text x="76.7" y="82.4">14</text>
<text x="76.7" y="79.9">13</text>
<text x="79.8" y="83.7">GPIO9</text>
<text x="79.8" y="81.2">GPIO8</text>
<text x="79.8" y="78.6">GPIO7</text>
<text x="109.4" y="83.7">GPIO38</text>
<text x="110.6" y="78.6">MTDO</text>
<text x="110.8" y="81.2">MTCK</text>
<text x="117.1" y="79.9">44</text>
<text x="117.1" y="82.4">43</text>
<text x="76.7" y="87.5">16</text>
<text x="76.7" y="85">15</text>
<text x="79.8" y="88.8">GPIO11</text>
<text x="79.8" y="86.3">GPIO10</text>
<text x="109.4" y="86.3">GPIO37</text>
<text x="109.4" y="88.8">GPIO36</text>
<text x="117.1" y="85">42</text>
<text x="117.1" y="87.5">41</text>
<text x="76.7" y="95.1">19</text>
<text x="76.7" y="92.6">18</text>
<text x="76.7" y="90.1">17</text>
<text x="79.8" y="93.9">GPIO13</text>
<text x="79.8" y="91.3">GPIO12</text>
<text x="109.4" y="91.3">GPIO35</text>
<text x="109.4" y="93.9">GPIO34</text>
<text x="117.1" y="90.1">40</text>
<text x="117.1" y="92.6">39</text>
<text x="117.1" y="95.1">38</text>
<text x="76.7" y="100.2">21</text>
<text x="76.7" y="97.7">20</text>
<text x="79.8" y="101.5">XTAL_32K_P</text>
<text x="79.8" y="99">VDD3P3_RTC</text>
<text x="79.8" y="96.4">GPIO14</text>
<text x="107.1" y="101.5">SPICLK_N</text>
<text x="107.2" y="99">SPICLK_P</text>
<text x="109.4" y="96.4">GPIO33</text>
<text x="117.1" y="97.7">37</text>
<text x="117.1" y="100.2">36</text>
<text x="76.7" y="107.8">24</text>
<text x="76.7" y="105.3">23</text>
<text x="76.7" y="102.8">22</text>
<text x="79.8" y="106.6">GPIO17</text>
<text x="79.8" y="104">XTAL_32K_N</text>
<text x="111.6" y="106.6">SPIQ</text>
<text x="111.7" y="104">SPID</text>
<text x="117.1" y="102.8">35</text>
<text x="117.1" y="105.3">34</text>
<text x="117.1" y="107.8">33</text>
<text x="76.7" y="112.9">26</text>
<text x="76.7" y="110.4">25</text>
<text x="79.8" y="111.7">GPIO19</text>
<text x="79.8" y="109.1">GPIO18</text>
<text x="109.5" y="109.1">SPICLK</text>
<text x="109.5" y="111.7">SPICS0</text>
<text x="117.1" y="110.4">32</text>
<text x="117.1" y="112.9">31</text>
<text x="264.5" y="111.6">1</text>
<text x="280.8" y="111.6">4</text>
<text x="76.7" y="118">28</text>
<text x="76.7" y="115.5">27</text>
<text x="79.8" y="119.3">SPICS1</text>
<text x="79.8" y="116.7">GPIO21</text>
<text x="79.8" y="114.2">GPIO20</text>
<text x="108.1" y="119.3">VDD_SPI</text>
<text x="110.1" y="114.2">SPIWP</text>
<text x="110.4" y="116.7">SPIHD</text>
<text x="117.1" y="115.5">30</text>
<text x="117.1" y="118">29</text>
<text x="264.5" y="116.6">2</text>
<text x="280.8" y="116.6">3</text>
<text x="97.2" y="123.3" transform="rotate(-90 97.2 123.3)">57</text>
<text x="98.2" y="120.8" transform="rotate(-90 98.2 120.8)">GND</text>
<text x="226.4" y="185.3">1</text>
<text x="237.6" y="185.3">2</text>
<text x="45.1" y="191.7">1</text>
<text x="45.1" y="186.6">4</text>
<text x="58.3" y="186.6">3</text>
<text x="58.3" y="191.7">2</text>
<text x="141.2" y="212">1</text>
<text x="141.2" y="214.5">2</text>
<text x="143.3" y="213.3">/CS</text>
<text x="143.3" y="215.8">SO</text>
<text x="153.6" y="215.8">/HOLD</text>
<text x="155.3" y="213.3">VCC</text>
<text x="160.3" y="214.5">7</text>
<text x="160.3" y="212">8</text>
<text x="141.2" y="217.1">3</text>
<text x="141.2" y="219.6">4</text>
<text x="143.3" y="218.3">/WP</text>
<text x="143.3" y="220.9">VSS</text>
<text x="154.4" y="218.3">SCLK</text>
<text x="157.5" y="220.9">SI</text>
<text x="160.3" y="219.6">5</text>
<text x="160.3" y="217.1">6</text>
<text x="234.1" y="217.1">1</text>
<text x="245.2" y="217.1">2</text>
<text x="70.1" y="261.5">1</text>
<text x="72.2" y="262.8">GND</text>
<text x="93.1" y="262.8">EN</text>
<text x="96.8" y="261.5">8</text>
<text x="70.1" y="264.1">2</text>
<text x="70.1" y="266.6">3</text>
<text x="70.1" y="269.1">4</text>
<text x="72.2" y="265.3">VREF1</text>
<text x="72.2" y="267.9">SCL1</text>
<text x="89.8" y="265.3">VREF2</text>
<text x="91.1" y="267.9">SCL2</text>
<text x="96.8" y="269.1">5</text>
<text x="96.8" y="266.6">6</text>
<text x="96.8" y="264.1">7</text>
<text x="72.2" y="270.4">SDA1</text>
<text x="90.9" y="270.4">SDA2</text>
</g>
<g font-size="1.8" fill="#000080">
<text x="233.4" y="21">+5V</text>
<text x="240.2" y="26.3">C40</text>
<text x="249" y="26.3">C41</text>
<text x="250.3" y="29.6">U14</text>
<text x="33.1" y="30.1">U25</text>
<text x="45.8" y="40.3">1.3nH</text>
<text x="47.1" y="37.8">L7</text>
<text x="61.1" y="39">C54</text>
<text x="61.1" y="46.7">8.2pF</text>
<text x="85.2" y="44.1">ESP32-S3(R8)</text>
<text x="169.9" y="45.1">3V3</text>
<text x="18.8" y="51.5">3V3</text>
<text x="260.2" y="48.4">D5</text>
<text x="42" y="54.3">L4</text>
<text x="54.7" y="54.3">2nH</text>
<text x="124.6" y="54.3">L8</text>
<text x="137.3" y="54.3">24nH</text>
<text x="175.4" y="55.5">100nF</text>
<text x="12.8" y="60.6">C47</text>
<text x="12.8" y="63.2">10uF</text>
<text x="31.9" y="60.6">C50</text>
<text x="31.9" y="63.2">1uF</text>
<text x="43.3" y="63.2">100nF</text>
<text x="169.9" y="71.8">3V3</text>
<text x="240.6" y="74.3">GND</text>
<text x="175.4" y="80.9">100nF</text>
<text x="37.9" y="94.7">3V3</text>
<text x="43.3" y="103.8">100nF</text>
<text x="266.8" y="108.9">U28</text>
<text x="238.9" y="117.8">LED8</text>
<text x="247.8" y="119">R31</text>
<text x="125.9" y="124.1">100nF</text>
<text x="139.7" y="122.6">VDD_SPI</text>
<text x="247.8" y="124.1">15k</text>
<text x="257.2" y="127.7">GND</text>
<text x="321.1" y="150.5">3V3</text>
<text x="327" y="159.4">GND</text>
<text x="241.1" y="172.1">3V3</text>
<text x="47.1" y="183.8">X1</text>
<text x="63.6" y="181.3">C34</text>
<text x="63.6" y="183.8">10pF</text>
<text x="227.5" y="182.5">SW2</text>
<text x="245.2" y="180">R15</text>
<text x="245.2" y="182.5">4.7k</text>
<text x="256.7" y="190.2">C25</text>
<text x="38.2" y="196.5">C33</text>
<text x="219.5" y="193.7">3V3</text>
<text x="256.7" y="192.7">1uF</text>
<text x="38.2" y="199.1">10pF</text>
<text x="47.1" y="199.1">40MHz</text>
<text x="142.4" y="209.2">U5</text>
<text x="165.1" y="209">VDD_SPI</text>
<text x="237.6" y="205.4">R14</text>
<text x="235.1" y="214.3">SW1</text>
<text x="237.6" y="210.5">4.7k</text>
<text x="142.4" y="225.7">BY25Q64ASSIG(T)</text>
<text x="102.6" y="247.1">+5V</text>
<text x="71.2" y="257.7">U22</text>
<text x="44.6" y="258.7">R3</text>
<text x="54.7" y="258.7">R2</text>
</g>
<g font-size="1.8" fill="#00f">
<text x="240.2" y="31.4">10uF</text>
<text x="247.8" y="30.1">10nF</text>
<text x="250.3" y="45.4">MCP2562-E/SN</text>
<text x="260.5" y="72">PESD1CAN,215</text>
<text x="247.8" y="115.2">220</text>
<text x="266.8" y="121.6">EL3H7(B)(TA)-G</text>
<text x="238.9" y="127.9">KT-0805G</text>
<text x="227.5" y="188.9">TS-1088-AR02016</text>
<text x="235.1" y="220.6">TS-1088-AR02016</text>
<text x="44.6" y="261.3">10k</text>
<text x="54.7" y="261.3">10k</text>
<text x="71.2" y="275.2">PCA9306DCUR</text>
</g>
<g font-size="1.8" fill="#999">
<text x="334.1" y="141.9">H3</text>
<text x="335.1" y="145.9">1</text>
<text x="335.1" y="148.5">2</text>
<text x="335.1" y="151">3</text>
<text x="335.1" y="153.6">4</text>
<text x="334.1" y="157.1">B-2100S04P-A110</text>
</g>
<g font-size="1.6" fill="#000080">
<text x="78.9" y="46.7">U3</text>
<text x="175.4" y="53">C21</text>
<text x="175.4" y="78.4">C22</text>
<text x="43.3" y="101.3">C20</text>
<text x="247.8" y="110.2">R32</text>
<text x="125.9" y="121.6">C23</text>
</g>
</svg>
